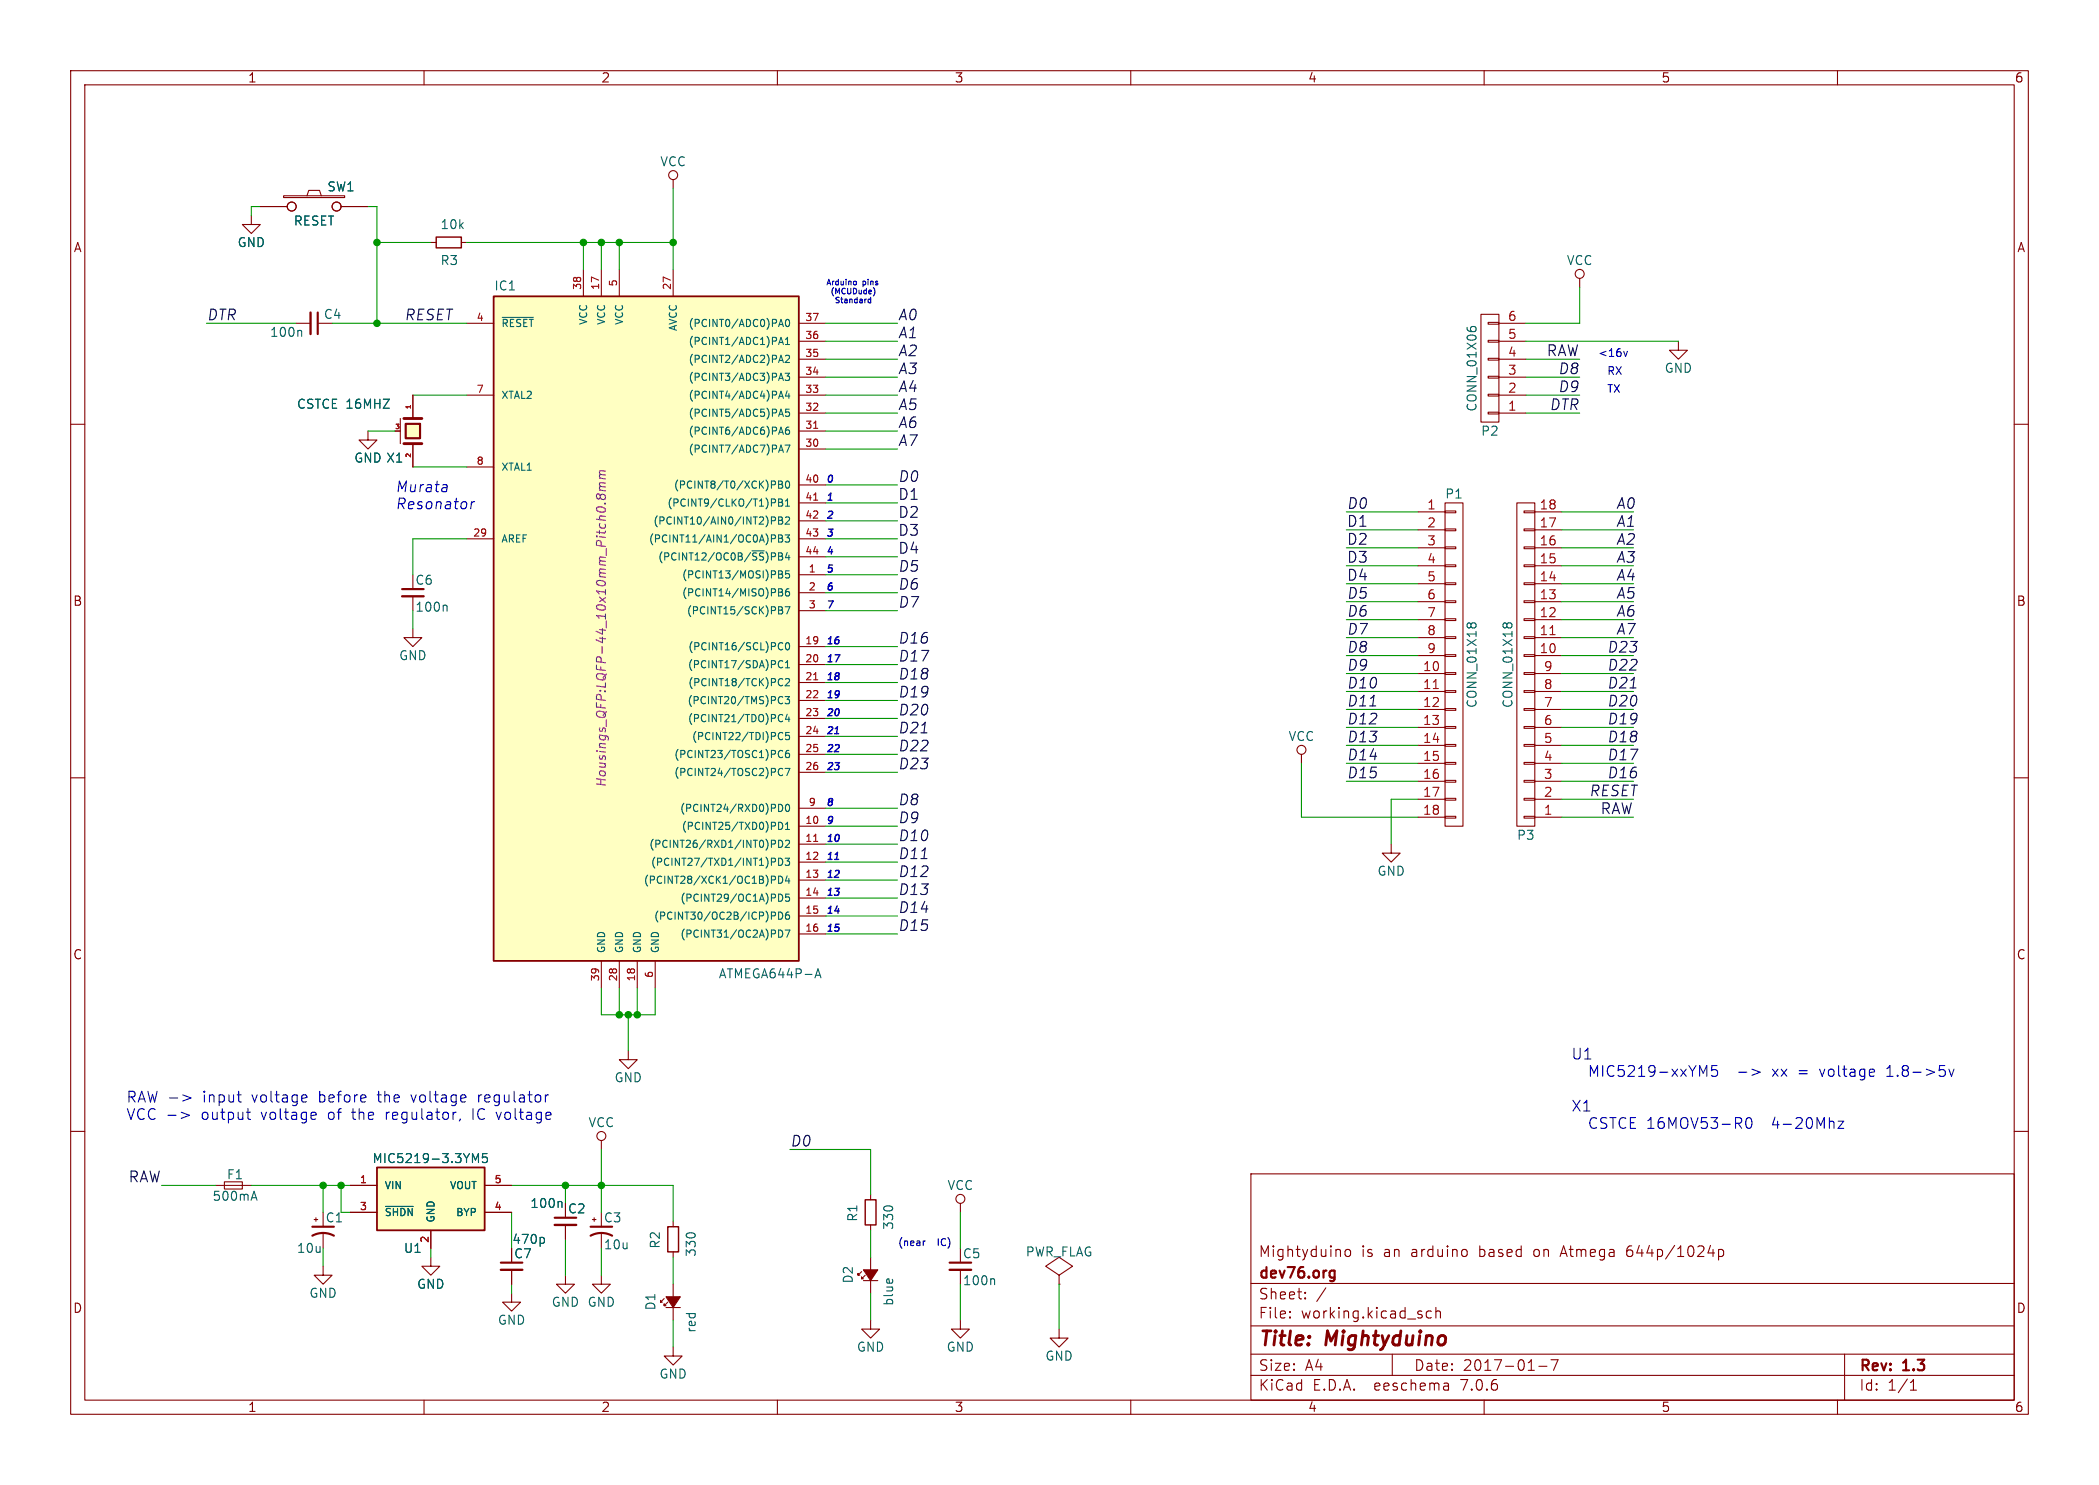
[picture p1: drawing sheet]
<svg xmlns="http://www.w3.org/2000/svg" width="297mm" height="210mm" viewBox="0 0 297 210" stroke-linecap="round" stroke-linejoin="round" font-family="sans-serif">
<g fill="none" stroke="#840000" stroke-width=".15">
<path d="M10 10h277v190h-277zM12 12h273v186h-273zM60 10v2M110 10v2M160 10v2M210 10v2M260 10v2M35.6 30.5v1.3h1.2l-1.2 1.2-1.3-1.2h1.3M36.8 29.2h3.8M40.1 27.7h8.7v.2h-8.7zM43.4 27.7l.3-.8h1.5l.3 .8M48.3 29.2h3.8"/>
<path d="M61 34.3h.7M65.3 34.3h.7M82.5 38.1v3.8M85.1 38.1v3.8M87.6 38.1v3.8M95.2 25.4v1.3M95.2 38.1v3.8M223.5 39.4v1.2M10 60h2M66 55.9h3.8M66 45.7h3.8M113 58.4h3.8"/>
<path d="M113 55.9h3.8M113 53.3h3.8M113 50.8h3.8M113 48.3h3.8M113 45.7h3.8M285 60h2M66 76.2h3.8M66 66h3.8M113 76.2h3.8M113 63.5h3.8M113 61h3.8M113 68.6h3.8"/>
<path d="M113 71.1h3.8M113 73.7h3.8M113 78.7h3.8M214.6 71.1h2.6v45.7h-2.6zM215.6 72.3h1.6v.2h-1.6zM215.6 74.8h1.6v.3h-1.6zM215.6 77.3h1.6v.3h-1.6zM215.6 79.9h1.6v.2h-1.6zM217.2 77.5h3.8M217.2 74.9h3.8M217.2 72.4h3.8M58.4 88.9v1.3h1.3l-1.3 1.2-1.3-1.2h1.3"/>
<path d="M58.4 84.3v2.1M113 81.3h3.8M113 91.4h3.8M113 83.8h3.8M113 94h3.8M113 96.5h3.8M113 99.1h3.8M113 86.4h3.8M215.6 82.4h1.6v.3h-1.6zM215.6 85h1.6v.2h-1.6zM215.6 87.5h1.6v.3h-1.6zM215.6 90h1.6v.3h-1.6z"/>
<path d="M215.6 92.6h1.6v.2h-1.6zM215.6 95.1h1.6v.3h-1.6zM215.6 97.7h1.6v.2h-1.6zM217.2 92.7h3.8M217.2 90.2h3.8M217.2 87.6h3.8M217.2 85.1h3.8M217.2 82.6h3.8M217.2 80h3.8M217.2 97.8h3.8M217.2 95.3h3.8M10 110h2"/>
<path d="M113 116.8h3.8M113 119.4h3.8M113 101.6h3.8M113 104.1h3.8M113 106.7h3.8M113 109.2h3.8M113 114.3h3.8M196.8 119.4v1.3h1.3l-1.3 1.2-1.2-1.2h1.2M215.6 100.2h1.6v.3h-1.6zM215.6 102.7h1.6v.3h-1.6zM215.6 105.3h1.6v.2h-1.6zM215.6 107.8h1.6v.3h-1.6z"/>
<path d="M215.6 110.4h1.6v.2h-1.6zM215.6 112.9h1.6v.3h-1.6zM215.6 115.4h1.6v.3h-1.6zM217.2 115.6h3.8M217.2 113h3.8M217.2 110.5h3.8M217.2 108h3.8M217.2 105.4h3.8M217.2 102.9h3.8M217.2 100.3h3.8M285 110h2M85.1 135.9v3.8"/>
<path d="M87.6 135.9v3.8M90.2 135.9v3.8M92.7 135.9v3.8M113 121.9h3.8M113 124.5h3.8M113 127h3.8M113 129.5h3.8M113 132.1h3.8M10 160h2M88.9 148.6v1.3h1.3l-1.3 1.2-1.3-1.2h1.3M285 160h2M61 177.8v1.3h1.2l-1.2 1.2-1.3-1.2h1.3"/>
<path d="M72.4 179.6v2M80 173.2v2.1M83.8 172.5h.5M84.1 172.2v.5M85.1 161.3v1.3M85.1 174.5v2M95.2 172.7v.8M95.2 177v.8M121.9 179.8l-.5 .5v-.2v.2h.3M123.2 168.9v.8M123.2 173.2v.8M123.2 177.8v1.8"/>
<path d="M135.9 170.2v1.3M177 166h108v32h-108zM190.4 176.8a.41 .41 0 0 1 .4-.1 .41 .41 0 0 1 .3 .3v.4a.41 .41 0 0 1-.4 .3 .41 .41 0 0 1-.4-.3zM207.3 176.7l.3 .3v.4l-.3 .3M230.2 176.6v.2v.8M230.2 176.9v.2M241.7 177.2h.9M243.2 176.8l.4-.1 .3 .3v.4l-.2 .2-.1 .1-.4-.1M243.2 176.7v1.5M60 198v2M72.4 182.9v1.3h1.3l-1.3 1.2-1.3-1.2h1.3M80 180.3v1.3h1.3l-1.3 1.3-1.3-1.3h1.3"/>
<path d="M85.1 180.3v1.3h1.3l-1.3 1.3-1.3-1.3h1.3M94 183.6l-.5 .6v-.3v.3h.2M94.2 184.9h2.1M94.5 184.2l-.5 .5v-.3v.3h.2M95.2 190.5v1.3h1.3l-1.3 1.2-1.2-1.2h1.2M95.2 181.6v1.8M95.2 184.9v1.8M110 198v2M122.2 181.1h2M122.4 180.3l-.5 .5v-.2v.2h.3M123.2 186.7v1.3h1.3l-1.3 1.2-1.3-1.2h1.3M123.2 181.1v1.8"/>
<path d="M135.9 186.7v1.3h1.3l-1.3 1.2-1.3-1.2h1.3M149.9 180.3l1.9-1.2-1.9-1.3-1.9 1.3 1.9 1.2v1.3M149.9 181.6h.1M149.9 188v1.2h1.2l-1.2 1.3-1.3-1.3h1.3M160 198v2M177 194.5h108M177 191.5h108M177 187.5h108M177 181.5h108M182.5 186.3h.1l-.1 .1M182.5 186.3v.1M182.5 185.5v.1"/>
<path d="M182.5 185.5h.1l-.1 .1M184.7 183.6v.1M184.7 183.6h-.1l.1 .1M184.7 182.8v.1M184.7 182.8h-.1l.1 .1M187.6 182.1l-1.3 2M197 191.5v3M202.5 185.5l-.4-.1-.3 .3v.4l.2 .2 .1 .1 .4-.1M203.2 185.5a.37 .37 0 0 1 .6 .1v.8M203.2 184.9v1.5M204.9 195.7l.1 .9M205 196.5l-.2 .1"/>
<path d="M205 196h-.2M210 198v2M217.7 193.2h1.2M219.5 192.3h1l-.7 1.5M260 198v2M261 191.5v6.5M270.3 196.6h.9M270.3 195.5l.4-.4v1.5"/>
<circle cx="41.3" cy="29.2" r=".63"/>
<circle cx="47.6" cy="29.2" r=".63"/>
<circle cx="95.2" cy="24.8" r=".63"/>
<circle cx="223.5" cy="38.7" r=".63"/>
<circle cx="85.1" cy="160.7" r=".63"/>
<circle cx="135.9" cy="169.5" r=".63"/>
</g>
<path d="M56.9 83.3h3M70.9 178.6h3M78.5 172.2h3M83.6 174.8a3.2 3.2 0 0 1 3 0M83.6 173.5h3M188.4 179.7l.4 .1M188.8 179.7v1.2a.41 .41 0 0 1-.5 .3M188.8 180.6l-.4 .1" fill="none" stroke="#840000" stroke-width=".3"/>
<path d="M115.1 60.6h.6M115.1 70.7h.6M115.1 96.1h.6M219.3 89.8h.7M115.1 119h.6" fill="none" stroke="#a90000" stroke-width=".15"/>
<g fill="none" stroke="#006464" stroke-width=".15">
<path d="M71.1 44.9h4.4M110.2 48.7l.3-1 .3 1M110.3 58.6h.5M110.3 56.1h.5M110.3 53.5h.5M110.3 51h.5M110.3 48.4h.5M110.3 45.9h.5M110.5 57.9l.3 1M110.5 55.3l.3 1M110.5 52.8l.3 1M110.5 50.2l.3 1.1"/>
<path d="M110.5 45.2l.3 1M111.1 52.8h.6l-.3 .4 .3 .1v.4l-.2 .1-.4-.1M111.1 50.3l.4-.1 .2 .3-.6 .8h.6M111.1 48l.3-.3v1M111.1 48.7h.6M111.3 45.2h.1a.54 .54 0 0 1 .3 .5 .54 .54 0 0 1-.3 .5 .68 .68 0 0 1-.1-1zM111.4 55.3l-.3 .7h.7M111.6 55.7v.6M111.7 57.9h-.5l-.1 .4h.2h.3l.1 .1v.4l-.2 .1-.4-.1M106.4 77.9h1.7M109.2 70.6h.3l.2 .2-.1 .2-.4 .1M109.2 73.1h.3l.2 .2-.1 .3h-.4"/>
<path d="M109.2 75.6h.3l.2 .2-.1 .3-.4 .1M109.6 68.1l.1 .1-.1 .3M110.2 68h.3l.2 .2-.2 .3 .2 .1 .1 .2-.2 .2h-.4zM110.2 70.6h.3l.2 .2-.2 .2 .2 .1 .1 .3-.2 .2h-.4zM110.2 73.1h.3l.2 .2-.2 .3 .2 .1 .1 .2-.2 .2h-.4zM110.2 75.6h.3l.2 .2-.2 .3 .2 .1 .1 .3-.2 .2h-.4zM110.2 68.5h.3M110.2 71h.3M110.2 73.6h.3M110.2 76.1h.3M110.3 63.7h.5M110.3 61.1h.5"/>
<path d="M110.5 62.9l.3 1.1M110.5 60.4l.3 1M111.1 75.6h.6l-.3 .4 .3 .1v.5l-.2 .1-.4-.1M111.1 62.9h.7l-.5 1.1M111.1 73.2l.4-.1 .2 .3-.6 .7h.6M111.1 70.9l.3-.3v1M111.1 71.6h.6M111.3 68.1l.1-.1a.54 .54 0 0 1 .3 .5 .54 .54 0 0 1-.3 .5 .68 .68 0 0 1-.1-.9zM111.4 78.1l-.3 .8h.7M111.6 60.4l-.3 .1a.68 .68 0 0 0 0 .9l.4-.1v-.3l-.2-.2h-.3l-.1 .2M111.6 78.5v.7M63.1 85.6l.2 .2v.6"/>
<path d="M110.2 80.7l.5 .1v.2l-.2 .2M110.2 83.3l.5 .1v.2l-.2 .1M110.2 85.8l.5 .1v.2l-.2 .2M110.2 81.2h.3M110.2 83.7h.3M110.2 86.3h.3M110.2 94.3l.3 .1 .3-.1M110.3 90.9h.3l.2 .1M110.3 96h.3l.2 .1M110.5 98.5l.3 .1M110.5 81.2l.3 .2-.1 .2-.5 .1M110.5 83.7l.3 .2-.1 .3-.5 .1"/>
<path d="M110.5 86.3l.3 .2-.1 .2-.5 .1M110.8 91.8l-.2 .1h-.3M110.8 93.5l-.3-.1-.3 .2M110.8 96.9l-.2 .1-.3-.1M110.8 99.4l-.3 .1M111.1 98.5h.6l-.3 .4 .3 .1v.4l-.2 .1-.4-.1M111.1 85.8h.7l-.5 1M111.1 96.1l.4-.1 .2 .3-.6 .7h.6M111.1 93.7l.3-.3v1M111.1 94.4h.6M111.3 90.9h.1a.54 .54 0 0 1 .3 .5 .54 .54 0 0 1-.3 .5 .68 .68 0 0 1-.1-1zM111.6 83.3h-.3a.68 .68 0 0 0 0 1l.4-.1v-.4l-.2-.1h-.3l-.1 .1"/>
<path d="M111.7 80.7h-.5l-.1 .5 .2-.1 .3 .1 .1 .1v.3l-.2 .1-.4-.1M213.2 88.3l-.3-.2-.2 .2v.3M213.2 88.3l.3-.2h.2l.2 .1v.4M213.2 88.3v.3M109.2 118.8h.3l.2 .2-.1 .3-.4 .1M110.2 113.7a.51 .51 0 0 1 .6 .6 .51 .51 0 0 1-.6 .5M110.2 116.3a.51 .51 0 0 1 .6 .5 .51 .51 0 0 1-.6 .5zM110.2 118.8a.51 .51 0 0 1 .6 .5 .51 .51 0 0 1-.6 .5zM110.3 103.6h.3l.2 .1M110.3 106.2l.3-.1 .2 .1M110.3 108.7h.3l.2 .1M110.5 101l.3 .1"/>
<path d="M110.8 102l-.3 .1M110.8 104.5l-.2 .1h-.3M110.8 107l-.2 .1h-.3M110.8 109.6l-.2 .1-.3-.1M111.1 108.7h.7l-.5 1M111.1 118.9l.4-.1 .2 .3-.6 .7h.6M111.1 117.3h.6M111.1 116.6l.3-.3v1M111.3 113.8l.1-.1a.54 .54 0 0 1 .3 .6 .54 .54 0 0 1-.3 .5 .68 .68 0 0 1-.1-1zM111.4 101l-.3 .7h.7M111.6 106.1l-.3 .1a.68 .68 0 0 0 0 .9l.4-.1v-.3l-.2-.2-.3 .1-.1 .1M111.6 101.4v.7"/>
<path d="M111.7 103.6h-.5l-.1 .5 .2-.1h.3l.1 .2v.3l-.2 .1-.4-.1M109.2 121.4h.3l.2 .2-.1 .2-.4 .1M109.2 123.9h.3l.2 .2-.1 .3h-.4M109.2 129h.3l.2 .2-.1 .3h-.4M110.2 121.4a.51 .51 0 0 1 .6 .5 .51 .51 0 0 1-.6 .5zM110.2 123.9a.51 .51 0 0 1 .6 .5 .51 .51 0 0 1-.6 .5zM110.2 126.4a.51 .51 0 0 1 .6 .6 .51 .51 0 0 1-.6 .5M110.2 129a.51 .51 0 0 1 .6 .5 .51 .51 0 0 1-.6 .5zM110.2 131.5a.51 .51 0 0 1 .6 .5 .51 .51 0 0 1-.6 .5M111.1 121.4h.6l-.3 .4h.3v.5l-.2 .1-.4-.1M111.1 131.5h.7l-.5 1M111.4 123.9l-.3 .7h.7"/>
<path d="M111.6 129h-.3a.68 .68 0 0 0 0 1l.4-.1v-.3l-.2-.2h-.3l-.1 .2M111.6 124.2v.7M111.7 126.4h-.5l-.1 .5 .2-.1 .3 .1 .1 .1v.4l-.2 .1-.4-.1M115.3 138.3l.4-1.3 .5 1.3M115.4 137.9h.6M76.8 175l.2 .2v.4l-.2 .2M79.3 169.9l.2 .2v.7M125.5 180.9h.3l.1 .6"/>
</g>
<path d="M61.7 33.5h3.6v1.6h-3.6zM94.5 173.5h1.5v3.5h-1.5zM122.4 169.7h1.6v3.5h-1.6z" fill="none" stroke="#840000" stroke-width=".2"/>
<path d="M56.9 84.3h3M70.9 179.6h3M78.5 173.2h3" fill="none" stroke="#840000" stroke-width=".33"/>
<g fill="#840000" stroke="#840000" stroke-width=".15">
<path d="M94.2 183.4h2.1l-1.1 1.5z"/>
<path d="M122.2 179.6h2l-1 1.5z"/>
</g>
<path d="M69.8 41.9h43.2v94h-43.2z" fill="#ffffc2" stroke="#ffffc2" stroke-width=".14"/>
<path d="M69.8 41.9h43.2v94h-43.2z" fill="none" stroke="#840000" stroke-width=".25"/>
<g fill="none" stroke="#840084" stroke-width=".15">
<path d="M84.4 72v-.1a.8 .8 0 0 1 1.3 .2M84.8 69.3l.9 .1M84.8 67.6l.9 .1M84.9 70.1l-.2-.3-.3 .2a.42 .42 0 0 0 .2 .6l.3-.2M84.9 70.1l.1-.1a.41 .41 0 0 1 .6 0 .41 .41 0 0 1-.1 .6l-.1 .1a.43 .43 0 0 1-.5-.3M84.9 70.1v.3M85 68.8l-.2 .1 .1 .4M85 67.1l-.2 .2 .1 .3M85 68.8l.7 .1M85 67.1l.7 .1M85.5 71.2h.2M85.7 66.6h-.8a.32 .32 0 0 0 .1 .5"/>
<path d="M85.7 68.3h-.8a.32 .32 0 0 0 .1 .5"/>
</g>
<path d="M57.4 59.9h2v2.1h-2z" fill="#ffffc2"/>
<g fill="none" stroke="#840000" stroke-width=".15">
<path d="M36.8 29.2h3.8M48.3 29.2h3.8M41.9 45.7h2M45.1 45.7h1.9M56.6 59.2v3.5M58.4 55.9v3.3M209.5 44.5h2.6v15.2h-2.6zM210.6 45.6h1.5v.2h-1.5zM210.6 48.1h1.5v.3h-1.5zM210.6 50.7h1.5v.2h-1.5zM210.6 53.2h1.5v.3h-1.5zM210.6 55.8h1.5v.2h-1.5z"/>
<path d="M210.6 58.3h1.5v.2h-1.5zM212.1 45.7h3.8M212.1 58.4h3.8M212.1 55.9h3.8M212.1 53.3h3.8M212.1 50.8h3.8M212.1 48.3h3.8M237.5 48.3v1.2h1.3l-1.3 1.3-1.3-1.3h1.3M52.1 61v1.2h1.2l-1.2 1.3-1.3-1.3h1.3M55.9 61h.7M58.4 62.7v3.3M200.7 72.4h3.8"/>
<path d="M200.7 74.9h3.8M200.7 77.5h3.8M204.5 79.9h1.5v.2h-1.5zM204.5 77.3h1.5v.3h-1.5zM204.5 74.8h1.5v.3h-1.5zM204.5 72.3h1.5v.2h-1.5zM204.5 71.1h2.5v45.7h-2.5zM200.7 95.3h3.8M200.7 97.8h3.8M200.7 80h3.8M200.7 82.6h3.8M200.7 85.1h3.8"/>
<path d="M200.7 87.6h3.8M200.7 90.2h3.8M200.7 92.7h3.8M204.5 97.7h1.5v.2h-1.5zM204.5 95.1h1.5v.3h-1.5zM204.5 92.6h1.5v.2h-1.5zM204.5 90h1.5v.3h-1.5zM204.5 87.5h1.5v.3h-1.5zM204.5 85h1.5v.2h-1.5zM204.5 82.4h1.5v.3h-1.5zM184.1 106.7v1.3M200.7 100.3h3.8"/>
<path d="M200.7 102.9h3.8M200.7 105.4h3.8M200.7 108h3.8M200.7 110.5h3.8M200.7 113h3.8M200.7 115.6h3.8M204.5 115.4h1.5v.3h-1.5zM204.5 112.9h1.5v.3h-1.5zM204.5 110.4h1.5v.2h-1.5zM204.5 107.8h1.5v.3h-1.5zM204.5 105.3h1.5v.2h-1.5zM204.5 102.7h1.5v.3h-1.5z"/>
<path d="M204.5 100.2h1.5v.3h-1.5zM30.5 167.6h5.1M31.7 167.1h2.6v1h-2.6zM44.4 172.5h.6M44.7 172.2v.5M45.7 179.1v1.2h1.3l-1.3 1.3-1.3-1.3h1.3M45.7 174.5v2M49.5 167.6h3.8M49.5 171.5h3.8M61 174v2.5M68.6 167.6h3.8M68.6 171.5h3.8"/>
<path d="M72.4 179.6v2M80 173.2v2.1M135.9 179.6v2"/>
<circle cx="41.3" cy="29.2" r=".63"/>
<circle cx="47.6" cy="29.2" r=".63"/>
<circle cx="184.1" cy="106" r=".63"/>
</g>
<path d="M57.1 59.2h2.6M57.1 62.7h2.6" fill="none" stroke="#840000" stroke-width=".41"/>
<path d="M45 44.2v3M57.4 59.9h2v2.1h-2zM44.2 174.8a3.2 3.2 0 0 1 3 0M44.2 173.5h3M134.4 178.6h3" fill="none" stroke="#840000" stroke-width=".3"/>
<path d="M43.9 44.2v3M134.4 179.6h3" fill="none" stroke="#840000" stroke-width=".33"/>
<g fill="none" stroke="#006464" stroke-width=".15">
<path d="M42.5 46.7l.2 .2v.7M207.6 46.3v.2M208.1 46.7v-.4l.2-.1h.4l.2 .5M208.1 88.3l-.3-.2-.2 .2v.3M208.1 88.3l.3-.2h.2l.2 .1 .1 .4M208.1 88.3v.3M35.6 169.4h.7M35.9 168.5l.5 1.2M54.6 170.6h3.9M66.9 163.1l.4 .9 .4-.9v1.3M68.9 163.1h-.6l-.1 .6 .2-.1 .5 .1 .1 .2-.1 .4-.2 .1h-.3l-.2-.1M76.8 175l.2 .2v.4l-.2 .2"/>
<path d="M79.3 169.9l.2 .2v.7M140.5 180.8l.2 .2v.7"/>
</g>
<path d="M53.3 165.1h15.3v8.9h-15.3z" fill="#ffffc2" stroke="#ffffc2" stroke-width=".14"/>
<path d="M53.3 165.1h15.3v8.9h-15.3z" fill="none" stroke="#840000" stroke-width=".25"/>
<path d="M202.8 97.4h.7" fill="none" stroke="#a90000" stroke-width=".15"/>
<g fill="none" stroke="#0000c2" stroke-width=".15">
<path d="M120.9 39.8l.3 .1-.1 .3-.2 .1M118.3 42.8h.1M118.3 42.3h.1M229.7 49.7l.3 .7 .3-.7M63.1 68.5l.2 .3-.1 .7M63.2 69.5h-.2M63.3 68.9l-.2 .1M66.7 70.9l-.1 1M67.2 70.9l-.3 .1-.2 .2M25.6 157.3l1.2 .4-1.2 .5M25.9 154.8l1.1 .5-1.1 .4M33.6 154.8h.5"/>
<path d="M34 155.9h.1M34.9 157.3h.5M35.1 158.1l.1 .1 .2 .1M43.2 154.8l.2 .1v.3l-.7 .1M43.4 155.8l-.2 .1M44.5 157.3l.2 .1v.3l-.7 .1M44.7 158.2l-.2 .1M65.1 158.2l-.1 .3M66.9 156.8v1.5M67.7 154.8v1.1M67.8 155l-.1 .1M77.6 154.8l-.3 .1"/>
<path d="M241 151.8l.5-1.1v1.5M243 150.7h-.8v.7l.2-.1h.5l.1 .3v.5l-.3 .1h-.3l-.2-.1M246 151.6h1.2M247.2 158.2a.36 .36 0 0 1 .3-.1 .36 .36 0 0 1 .3 .2 .79 .79 0 0 1-.4 1.3 .93 .93 0 0 1-.2-1.4zM247.9 151.2l1.2 .4-1.2 .5M257.5 151.2l.3 1M260.1 158.6h.8l-.8 1h.8M267 152.2h.9M267.4 150.7l-.4 .4M275.8 151.2l.3 1 .4-1M130.9 175.5l-.2 .1"/>
</g>
<g fill="none" stroke="#009600" stroke-width=".15">
<path d="M36.8 29.2h-1.2v1.3M52.1 29.2h1.2v16.5M53.3 34.3h7.7M66 34.3h29.2M82.5 34.3v3.8M85.1 34.3v3.8M87.6 34.3v3.8M95.2 26.7v11.4M29.2 45.7h12.7M47 45.7h19M58.4 55.9h7.6M116.8 45.7h10.2"/>
<path d="M116.8 55.9h10.2M116.8 48.3h10.2M116.8 50.8h10.2M116.8 53.3h10.2M116.8 58.4h10.2M215.9 55.9h7.6M215.9 48.3h21.6M215.9 50.8h7.6M215.9 53.3h7.6M215.9 58.4h7.6M223.5 40.6v5.1h-7.6M52.1 61h3.8"/>
<path d="M58.4 66h7.6M66 76.2h-7.6v5.1M116.8 76.2h10.2M116.8 61h10.2M116.8 63.5h10.2M116.8 78.7h10.2M116.8 71.1h10.2M116.8 68.6h10.2M116.8 73.7h10.2M190.5 72.4h10.2M190.5 74.9h10.2M190.5 77.5h10.2"/>
<path d="M221 72.4h10.1M221 74.9h10.1M221 77.5h10.1M58.4 86.4v2.5M116.8 99.1h10.2M116.8 96.5h10.2M116.8 81.3h10.2M116.8 86.4h10.2M116.8 94h10.2M116.8 91.4h10.2M116.8 83.8h10.2M190.5 85.1h10.2"/>
<path d="M190.5 90.2h10.2M190.5 95.3h10.2M190.5 82.6h10.2M190.5 80h10.2M190.5 92.7h10.2M190.5 87.6h10.2M190.5 97.8h10.2M221 85.1h10.1M221 90.2h10.1M221 95.3h10.1M221 82.6h10.1M221 80h10.1"/>
<path d="M221 92.7h10.1M221 87.6h10.1M221 97.8h10.1M116.8 104.1h10.2M116.8 101.6h10.2M116.8 119.4h10.2M116.8 109.2h10.2M116.8 106.7h10.2M116.8 116.8h10.2M116.8 114.3h10.2M184.1 108v7.6h16.6M190.5 110.5h10.2"/>
<path d="M190.5 102.9h10.2M190.5 100.3h10.2M190.5 108h10.2M190.5 105.4h10.2M200.7 113h-3.9v6.4M221 110.5h10.1M221 113h10.1M221 115.6h10.1M221 102.9h10.1M221 100.3h10.1M221 108h10.1M221 105.4h10.1"/>
<path d="M85.1 139.7v3.8h7.6v-3.8M87.6 139.7v3.8M90.2 139.7v3.8M116.8 129.5h10.2M116.8 132.1h10.2M116.8 121.9h10.2M116.8 127h10.2M116.8 124.5h10.2M88.9 143.5v5.1M22.9 167.6h7.6M35.6 167.6h13.9M45.7 167.6v3.9"/>
<path d="M45.7 176.5v2.6M48.3 167.6v3.9h1.2M61 176.5v1.3M72.4 167.6h22.8v5.1M72.4 171.5v5M80 167.6v2.6M80 175.3v5M85.1 162.6v8.9M85.1 176.5v3.8M95.2 177.8v3.8M111.8 162.6h11.4v6.3M123.2 174v3.8"/>
<path d="M135.9 171.5v5M72.4 181.6v1.3M95.2 186.7v3.8M123.2 182.9v3.8M135.9 181.6v5.1M149.9 181.6v6.4"/>
</g>
<g fill="#009600" stroke="#009600" stroke-width=".15">
<circle cx="95.2" cy="34.3" r=".46"/>
<circle cx="87.6" cy="34.3" r=".46"/>
<circle cx="80" cy="167.6" r=".46"/>
<circle cx="85.1" cy="167.6" r=".46"/>
<circle cx="48.3" cy="167.6" r=".46"/>
<circle cx="45.7" cy="167.6" r=".46"/>
<circle cx="82.5" cy="34.3" r=".46"/>
<circle cx="85.1" cy="34.3" r=".46"/>
<circle cx="53.3" cy="45.7" r=".46"/>
<circle cx="53.3" cy="34.3" r=".46"/>
<circle cx="87.6" cy="143.5" r=".46"/>
<circle cx="88.9" cy="143.5" r=".46"/>
<circle cx="90.2" cy="143.5" r=".46"/>
</g>
<g font-size="2.8" fill="#840000">
<text x="178" y="190.9">Title:</text>
<text x="187.7" y="190.9">Mightyduino</text>
</g>
<g font-size="2.1" fill="#0f0f0f">
<text x="29.2" y="45.4">DTR</text>
<text x="57.1" y="45.4">RESET</text>
<text x="127" y="48">A1</text>
<text x="127" y="45.4">A0</text>
<text x="127" y="53">A3</text>
<text x="127" y="50.5">A2</text>
<text x="218.8" y="50.5">RAW</text>
<text x="220.4" y="53">D8</text>
<text x="127" y="55.6">A4</text>
<text x="127" y="58.1">A5</text>
<text x="219.2" y="58.1">DTR</text>
<text x="220.4" y="55.6">D9</text>
<text x="127" y="63.2">A7</text>
<text x="127" y="60.7">A6</text>
<text x="127" y="68.3">D0</text>
<text x="127" y="70.8">D1</text>
<text x="127" y="73.3">D2</text>
<text x="127" y="75.9">D3</text>
<text x="190.5" y="72.1">D0</text>
<text x="190.5" y="77.2">D2</text>
<text x="190.5" y="74.6">D1</text>
<text x="228.6" y="77.2">A2</text>
<text x="228.6" y="74.6">A1</text>
<text x="228.6" y="72.1">A0</text>
<text x="127" y="83.5">D6</text>
<text x="127" y="81">D5</text>
<text x="127" y="78.4">D4</text>
<text x="190.5" y="79.7">D3</text>
<text x="190.5" y="82.2">D4</text>
<text x="228.6" y="82.2">A4</text>
<text x="228.6" y="79.7">A3</text>
<text x="127" y="86.1">D7</text>
<text x="190.5" y="89.9">D7</text>
<text x="190.5" y="84.8">D5</text>
<text x="190.5" y="87.3">D6</text>
<text x="228.6" y="89.9">A7</text>
<text x="228.6" y="87.3">A6</text>
<text x="228.6" y="84.8">A5</text>
<text x="127" y="91.1">D16</text>
<text x="127" y="93.7">D17</text>
<text x="190.5" y="94.9">D9</text>
<text x="190.5" y="92.4">D8</text>
<text x="227.3" y="94.9">D22</text>
<text x="227.3" y="92.4">D23</text>
<text x="127" y="96.2">D18</text>
<text x="127" y="98.8">D19</text>
<text x="127" y="101.3">D20</text>
<text x="190.5" y="100">D11</text>
<text x="190.5" y="97.5">D10</text>
<text x="227.3" y="100">D20</text>
<text x="227.3" y="97.5">D21</text>
<text x="127" y="106.4">D22</text>
<text x="127" y="103.8">D21</text>
<text x="190.5" y="102.6">D12</text>
<text x="190.5" y="105.1">D13</text>
<text x="190.5" y="107.6">D14</text>
<text x="227.3" y="102.6">D19</text>
<text x="227.3" y="105.1">D18</text>
<text x="227.3" y="107.6">D17</text>
<text x="127" y="114">D8</text>
<text x="127" y="108.9">D23</text>
<text x="190.5" y="110.2">D15</text>
<text x="224.8" y="112.7">RESET</text>
<text x="227.3" y="110.2">D16</text>
<text x="127" y="116.5">D9</text>
<text x="127" y="119.1">D10</text>
<text x="226.4" y="115.3">RAW</text>
<text x="127" y="121.6">D11</text>
<text x="127" y="124.2">D12</text>
<text x="127" y="131.8">D15</text>
<text x="127" y="129.2">D14</text>
<text x="127" y="126.7">D13</text>
<text x="18.1" y="167.3">RAW</text>
<text x="111.8" y="162.3">D0</text>
</g>
<g font-size="2.1" fill="#0000c2">
<text x="55.9" y="69.7">Murata</text>
<text x="55.9" y="72.1">Resonator</text>
<text x="222.2" y="150">U1</text>
<text x="224.9" y="152.4">MIC5219-xxYM5</text>
<text x="251.2" y="152.4">xx</text>
<text x="255" y="152.4">=</text>
<text x="258.2" y="152.4">voltage</text>
<text x="267.8" y="152.4">1.8-&gt;5v</text>
<text x="17.8" y="156">RAW -&gt;</text>
<text x="17.8" y="158.5">VCC -&gt;</text>
<text x="28.5" y="158.5">output</text>
<text x="28.8" y="156">input</text>
<text x="35.8" y="156">voltage</text>
<text x="37.1" y="158.5">voltage</text>
<text x="45.4" y="156">before</text>
<text x="46.7" y="158.5">of</text>
<text x="50.3" y="158.5">the</text>
<text x="53.9" y="156">the</text>
<text x="55.1" y="158.5">regulator,</text>
<text x="58.8" y="156">voltage</text>
<text x="67.5" y="158.5">IC voltage</text>
<text x="68.3" y="156">regulator</text>
<text x="222.2" y="157.3">X1</text>
<text x="224.9" y="159.8">CSTCE 16MOV53-R0</text>
<text x="251.2" y="159.8">4-20Mhz</text>
</g>
<g font-size="2.1" fill="#840000">
<text x="178" y="178">Mightyduino</text>
<text x="192.6" y="178">is</text>
<text x="195.8" y="178">an</text>
<text x="199.8" y="178">arduino</text>
<text x="209.6" y="178">based</text>
<text x="217.4" y="178">on</text>
<text x="221.4" y="178">Atmega</text>
<text x="230.9" y="178">644p/1024p</text>
<text x="178" y="184">Sheet:</text>
<text x="178" y="181.2">dev76.org</text>
<text x="178" y="186.7">File:</text>
<text x="184.1" y="186.7">working.kicad_sch</text>
<text x="178" y="196.9">KiCad</text>
<text x="178" y="194.1">Size:</text>
<text x="184.7" y="194.1">A4</text>
<text x="185.7" y="196.9">E.D.A.</text>
<text x="194.6" y="196.9">eeschema</text>
<text x="200" y="194.1">Date:</text>
<text x="207" y="196.9">7.0.6</text>
<text x="207" y="194.1">2017-01-7</text>
<text x="263" y="194.3">Rev:</text>
<text x="263" y="196.9">Id:</text>
<text x="267.1" y="196.9">1/1</text>
<text x="269.4" y="194.3">1.3</text>
</g>
<g font-size="1.8" fill="#840000">
<text x="35" y="11.9">1</text>
<text x="85" y="11.9">2</text>
<text x="135" y="11.9">3</text>
<text x="185" y="11.9">4</text>
<text x="235" y="11.9">5</text>
<text x="285" y="11.9">6</text>
<text x="10.3" y="35.9">A</text>
<text x="285.3" y="35.9">A</text>
<text x="10.3" y="85.9">B</text>
<text x="285.3" y="85.9">B</text>
<text x="10.3" y="135.9">C</text>
<text x="285.3" y="135.9">C</text>
<text x="80.3" y="171.8">C2</text>
<text x="72.7" y="178.2">C7</text>
<text x="10.3" y="185.9">D</text>
<text x="285.3" y="185.9">D</text>
<text x="35" y="199.9">1</text>
<text x="85" y="199.9">2</text>
<text x="135" y="199.9">3</text>
<text x="185" y="199.9">4</text>
<text x="235" y="199.9">5</text>
<text x="285" y="199.9">6</text>
</g>
<g font-size="1.8" fill="#006464">
<text x="93.3" y="23.7">VCC</text>
<text x="46.2" y="27.3">SW1</text>
<text x="33.5" y="35.2">GND</text>
<text x="41.5" y="32.1">RESET</text>
<text x="62.2" y="32.6">10k</text>
<text x="62.2" y="37.7">R3</text>
<text x="69.9" y="41.3">IC1</text>
<text x="221.6" y="37.7">VCC</text>
<text x="38.1" y="47.9">100n</text>
<text x="45.7" y="45.3">C4</text>
<text x="235.5" y="52.9">GND</text>
<text x="41.9" y="58">CSTCE 16MHZ</text>
<text x="209.1" y="58.3" transform="rotate(-90 209.1 58.3)">CONN_01X06</text>
<text x="50" y="65.6">GND X1</text>
<text x="209.5" y="61.8">P2</text>
<text x="204.4" y="70.7">P1</text>
<text x="58.7" y="82.9">C6</text>
<text x="58.7" y="86.7">100n</text>
<text x="56.4" y="93.6">GND</text>
<text x="209.1" y="100.2" transform="rotate(-90 209.1 100.2)">CONN_01X18</text>
<text x="214.2" y="100.2" transform="rotate(-90 214.2 100.2)">CONN_01X18</text>
<text x="182.2" y="105">VCC</text>
<text x="214.6" y="119">P3</text>
<text x="194.8" y="124.1">GND</text>
<text x="101.6" y="138.6">ATMEGA644P-A</text>
<text x="86.9" y="153.3">GND</text>
<text x="83.2" y="159.6">VCC</text>
<text x="32" y="167">F1</text>
<text x="52.6" y="164.7">MIC5219-3.3YM5</text>
<text x="30" y="170">500mA</text>
<text x="46" y="173.1">C1</text>
<text x="74.9" y="171">100n</text>
<text x="85.4" y="173.1">C3</text>
<text x="121.5" y="172.9" transform="rotate(-90 121.5 172.9)">R1</text>
<text x="134" y="168.5">VCC</text>
<text x="41.9" y="177.4">10u</text>
<text x="57" y="177.4">U1</text>
<text x="72.4" y="176.1">470p</text>
<text x="85.4" y="176.9">10u</text>
<text x="93.6" y="176.7" transform="rotate(-90 93.6 176.7)">R2</text>
<text x="98.7" y="177.8" transform="rotate(-90 98.7 177.8)">330</text>
<text x="126.6" y="174" transform="rotate(-90 126.6 174)">330</text>
<text x="136.2" y="178.2">C5</text>
<text x="145" y="177.9">PWR_FLAG</text>
<text x="43.7" y="183.7">GND</text>
<text x="58.9" y="182.5">GND</text>
<text x="78" y="185">GND GND</text>
<text x="92.9" y="185.4" transform="rotate(-90 92.9 185.4)">D1</text>
<text x="120.9" y="181.6" transform="rotate(-90 120.9 181.6)">D2</text>
<text x="126.6" y="184.8" transform="rotate(-90 126.6 184.8)">blue</text>
<text x="136.2" y="182">100n</text>
<text x="70.4" y="187.6">GND</text>
<text x="98.7" y="188.6" transform="rotate(-90 98.7 188.6)">red</text>
<text x="121.2" y="191.4">GND</text>
<text x="133.9" y="191.4">GND</text>
<text x="93.2" y="195.2">GND</text>
<text x="147.8" y="192.6">GND</text>
</g>
<g font-size="1.8" fill="#a90000">
<text x="213.3" y="45.5">6</text>
<text x="213.3" y="53.1">3</text>
<text x="213.3" y="50.5">4</text>
<text x="213.3" y="48">5</text>
<text x="213.3" y="58.2">1</text>
<text x="213.3" y="55.6">2</text>
<text x="201.9" y="72.1">1</text>
<text x="201.9" y="74.7">2</text>
<text x="201.9" y="77.2">3</text>
<text x="217.8" y="77.2">16</text>
<text x="217.8" y="74.7">17</text>
<text x="217.8" y="72.1">18</text>
<text x="201.9" y="79.8">4</text>
<text x="201.9" y="82.3">5</text>
<text x="217.8" y="82.3">14</text>
<text x="217.8" y="79.8">15</text>
<text x="201.9" y="84.8">6</text>
<text x="201.9" y="87.4">7</text>
<text x="201.9" y="89.9">8</text>
<text x="217.8" y="89.9">11</text>
<text x="217.8" y="87.4">12</text>
<text x="217.8" y="84.8">13</text>
<text x="201.3" y="95">10</text>
<text x="201.9" y="92.5">9</text>
<text x="217.8" y="92.5">10</text>
<text x="218.4" y="95">9</text>
<text x="201.3" y="97.5">11</text>
<text x="201.3" y="100.1">12</text>
<text x="218.4" y="100.1">7</text>
<text x="218.4" y="97.5">8</text>
<text x="201.3" y="102.6">13</text>
<text x="201.3" y="105.2">14</text>
<text x="201.3" y="107.7">15</text>
<text x="218.4" y="107.7">4</text>
<text x="218.4" y="105.2">5</text>
<text x="218.4" y="102.6">6</text>
<text x="201.3" y="110.2">16</text>
<text x="201.3" y="112.8">17</text>
<text x="218.4" y="112.8">2</text>
<text x="218.4" y="110.2">3</text>
<text x="201.3" y="115.3">18</text>
<text x="218.4" y="115.3">1</text>
</g>
<text font-size="1.8" fill="#840084" x="86" y="111.4" transform="rotate(-90 86 111.4)">Housings_QFP:LQFP-44_10x10mm_Pitch0.8mm</text>
<g font-size="1.5" fill="#0000c2">
<text x="226.1" y="50.6">&lt;16v</text>
<text x="227.3" y="53.1">RX</text>
<text x="227.3" y="55.6">TX</text>
</g>
<g font-size="1.4" fill="#a90000">
<text x="82.3" y="41.1" transform="rotate(-90 82.3 41.1)">38</text>
<text x="84.8" y="41.1" transform="rotate(-90 84.8 41.1)">17</text>
<text x="87.4" y="40.6" transform="rotate(-90 87.4 40.6)">5</text>
<text x="95" y="41.1" transform="rotate(-90 95 41.1)">27</text>
<text x="67.3" y="45.5">4</text>
<text x="113.8" y="45.5">37</text>
<text x="113.8" y="53.1">34</text>
<text x="113.8" y="50.5">35</text>
<text x="113.8" y="48">36</text>
<text x="67.3" y="55.6">7</text>
<text x="113.8" y="58.2">32</text>
<text x="113.8" y="55.6">33</text>
<text x="67.3" y="65.8">8</text>
<text x="113.8" y="63.2">30</text>
<text x="113.8" y="60.7">31</text>
<text x="113.8" y="68.3">40</text>
<text x="113.8" y="70.9">41</text>
<text x="66.9" y="75.9">29</text>
<text x="113.8" y="73.4">42</text>
<text x="113.8" y="75.9">43</text>
<text x="113.8" y="78.5">44</text>
<text x="114.3" y="81">1</text>
<text x="114.3" y="83.6">2</text>
<text x="114.3" y="86.1">3</text>
<text x="113.8" y="91.2">19</text>
<text x="113.8" y="93.7">20</text>
<text x="113.8" y="96.3">21</text>
<text x="113.8" y="98.8">22</text>
<text x="113.8" y="101.3">23</text>
<text x="113.8" y="103.9">24</text>
<text x="113.8" y="106.4">25</text>
<text x="113.8" y="109">26</text>
<text x="113.8" y="116.6">10</text>
<text x="113.8" y="119.1">11</text>
<text x="114.3" y="114">9</text>
<text x="113.8" y="121.7">12</text>
<text x="113.8" y="124.2">13</text>
<text x="113.8" y="126.7">14</text>
<text x="113.8" y="129.3">15</text>
<text x="113.8" y="131.8">16</text>
<text x="84.8" y="138.9" transform="rotate(-90 84.8 138.9)">39</text>
<text x="87.4" y="138.9" transform="rotate(-90 87.4 138.9)">28</text>
<text x="89.9" y="138.9" transform="rotate(-90 89.9 138.9)">18</text>
<text x="92.5" y="138.4" transform="rotate(-90 92.5 138.4)">6</text>
<text x="50.8" y="167.4">1</text>
<text x="69.9" y="167.4">5</text>
<text x="50.8" y="171.2">3</text>
<text x="69.9" y="171.2">4</text>
<text x="60.7" y="175.9" transform="rotate(-90 60.7 175.9)">2</text>
</g>
<g font-size="1.4" fill="#006464">
<text x="70.9" y="46.5">~{RESET}</text>
<text x="83.3" y="46.1" transform="rotate(-90 83.3 46.1)">VCC</text>
<text x="85.8" y="46.1" transform="rotate(-90 85.8 46.1)">VCC</text>
<text x="88.4" y="46.1" transform="rotate(-90 88.4 46.1)">VCC</text>
<text x="96" y="47" transform="rotate(-90 96 47)">AVCC</text>
<text x="97.3" y="46.5">(PCINT0/ADC0)PA0</text>
<text x="97.3" y="51.5">(PCINT2/ADC2)PA2</text>
<text x="97.3" y="49">(PCINT1/ADC1)PA1</text>
<text x="70.9" y="56.6">XTAL2</text>
<text x="97.3" y="59.2">(PCINT5/ADC5)PA5</text>
<text x="97.3" y="56.6">(PCINT4/ADC4)PA4</text>
<text x="97.3" y="54.1">(PCINT3/ADC3)PA3</text>
<text x="97.3" y="64.2">(PCINT7/ADC7)PA7</text>
<text x="97.3" y="61.7">(PCINT6/ADC6)PA6</text>
<text x="70.9" y="66.8">XTAL1</text>
<text x="94.3" y="71.9">(PCINT9/CLKO/T1)PB1</text>
<text x="95.2" y="69.3">(PCINT8/T0/XCK)PB0</text>
<text x="70.9" y="76.9">AREF</text>
<text x="91.7" y="76.9">(PCINT11/AIN1/OC0A)PB3</text>
<text x="92.3" y="74.4">(PCINT10/AIN0/INT2)PB2</text>
<text x="93" y="79.5">(PCINT12/OC0B/~{SS})PB4</text>
<text x="96.4" y="82">(PCINT13/MOSI)PB5</text>
<text x="96.4" y="84.6">(PCINT14/MISO)PB6</text>
<text x="97.1" y="87.1">(PCINT15/SCK)PB7</text>
<text x="97.2" y="94.7">(PCINT17/SDA)PC1</text>
<text x="97.2" y="92.2">(PCINT16/SCL)PC0</text>
<text x="97.1" y="99.8">(PCINT20/TMS)PC3</text>
<text x="97.2" y="97.3">(PCINT18/TCK)PC2</text>
<text x="95.3" y="107.4">(PCINT23/TOSC1)PC6</text>
<text x="97.2" y="102.3">(PCINT21/TDO)PC4</text>
<text x="97.8" y="104.9">(PCINT22/TDI)PC5</text>
<text x="95.3" y="110">(PCINT24/TOSC2)PC7</text>
<text x="96.1" y="115">(PCINT24/RXD0)PD0</text>
<text x="96.3" y="117.6">(PCINT25/TXD0)PD1</text>
<text x="91" y="125.2">(PCINT28/XCK1/OC1B)PD4</text>
<text x="91.7" y="120.1">(PCINT26/RXD1/INT0)PD2</text>
<text x="92" y="122.7">(PCINT27/TXD1/INT1)PD3</text>
<text x="92.4" y="130.3">(PCINT30/OC2B/ICP)PD6</text>
<text x="96.1" y="127.7">(PCINT29/OC1A)PD5</text>
<text x="85.8" y="134.9" transform="rotate(-90 85.8 134.9)">GND</text>
<text x="88.4" y="134.9" transform="rotate(-90 88.4 134.9)">GND</text>
<text x="90.9" y="134.9" transform="rotate(-90 90.9 134.9)">GND</text>
<text x="93.4" y="134.9" transform="rotate(-90 93.4 134.9)">GND</text>
<text x="96.1" y="132.8">(PCINT31/OC2A)PD7</text>
<text x="54.4" y="168.4">VIN</text>
<text x="54.4" y="172.2">~{SHDN}</text>
<text x="61.7" y="173" transform="rotate(-90 61.7 173)">GND</text>
<text x="63.5" y="168.4">VOUT</text>
<text x="64.4" y="172.2">BYP</text>
</g>
<g font-size="1.4" fill="#0000c2">
<text x="116.8" y="68.3">0</text>
<text x="116.8" y="70.9">1</text>
<text x="116.8" y="73.4">2</text>
<text x="116.8" y="76">3</text>
<text x="116.8" y="81">5</text>
<text x="116.8" y="78.5">4</text>
<text x="116.8" y="83.6">6</text>
<text x="116.8" y="86.1">7</text>
<text x="116.8" y="91.2">16</text>
<text x="116.8" y="93.7">17</text>
<text x="116.8" y="96.3">18</text>
<text x="116.8" y="101.4">20</text>
<text x="116.8" y="98.8">19</text>
<text x="116.8" y="103.9">21</text>
<text x="116.8" y="106.4">22</text>
<text x="116.8" y="109">23</text>
<text x="116.8" y="119.1">10</text>
<text x="116.8" y="114.1">8</text>
<text x="116.8" y="116.6">9</text>
<text x="116.8" y="124.2">12</text>
<text x="116.8" y="121.7">11</text>
<text x="116.8" y="131.8">15</text>
<text x="116.8" y="126.8">13</text>
<text x="116.8" y="129.3">14</text>
<text x="127" y="176.3">(near</text>
<text x="132.9" y="176.3">IC)</text>
</g>
<g font-size="1.1" fill="#0000c2">
<text x="116.8" y="40.4">Arduino</text>
<text x="117.7" y="41.7">(MCUDude)</text>
<text x="122.1" y="40.4">pins</text>
<text x="118.6" y="42.9">Standard</text>
</g>
<g font-size=".9" fill="#a90000">
<text x="58.2" y="58" transform="rotate(-90 58.2 58)">1</text>
<text x="55.8" y="60.7">3</text>
<text x="58.2" y="64.8" transform="rotate(-90 58.2 64.8)">2</text>
</g>
</svg>
